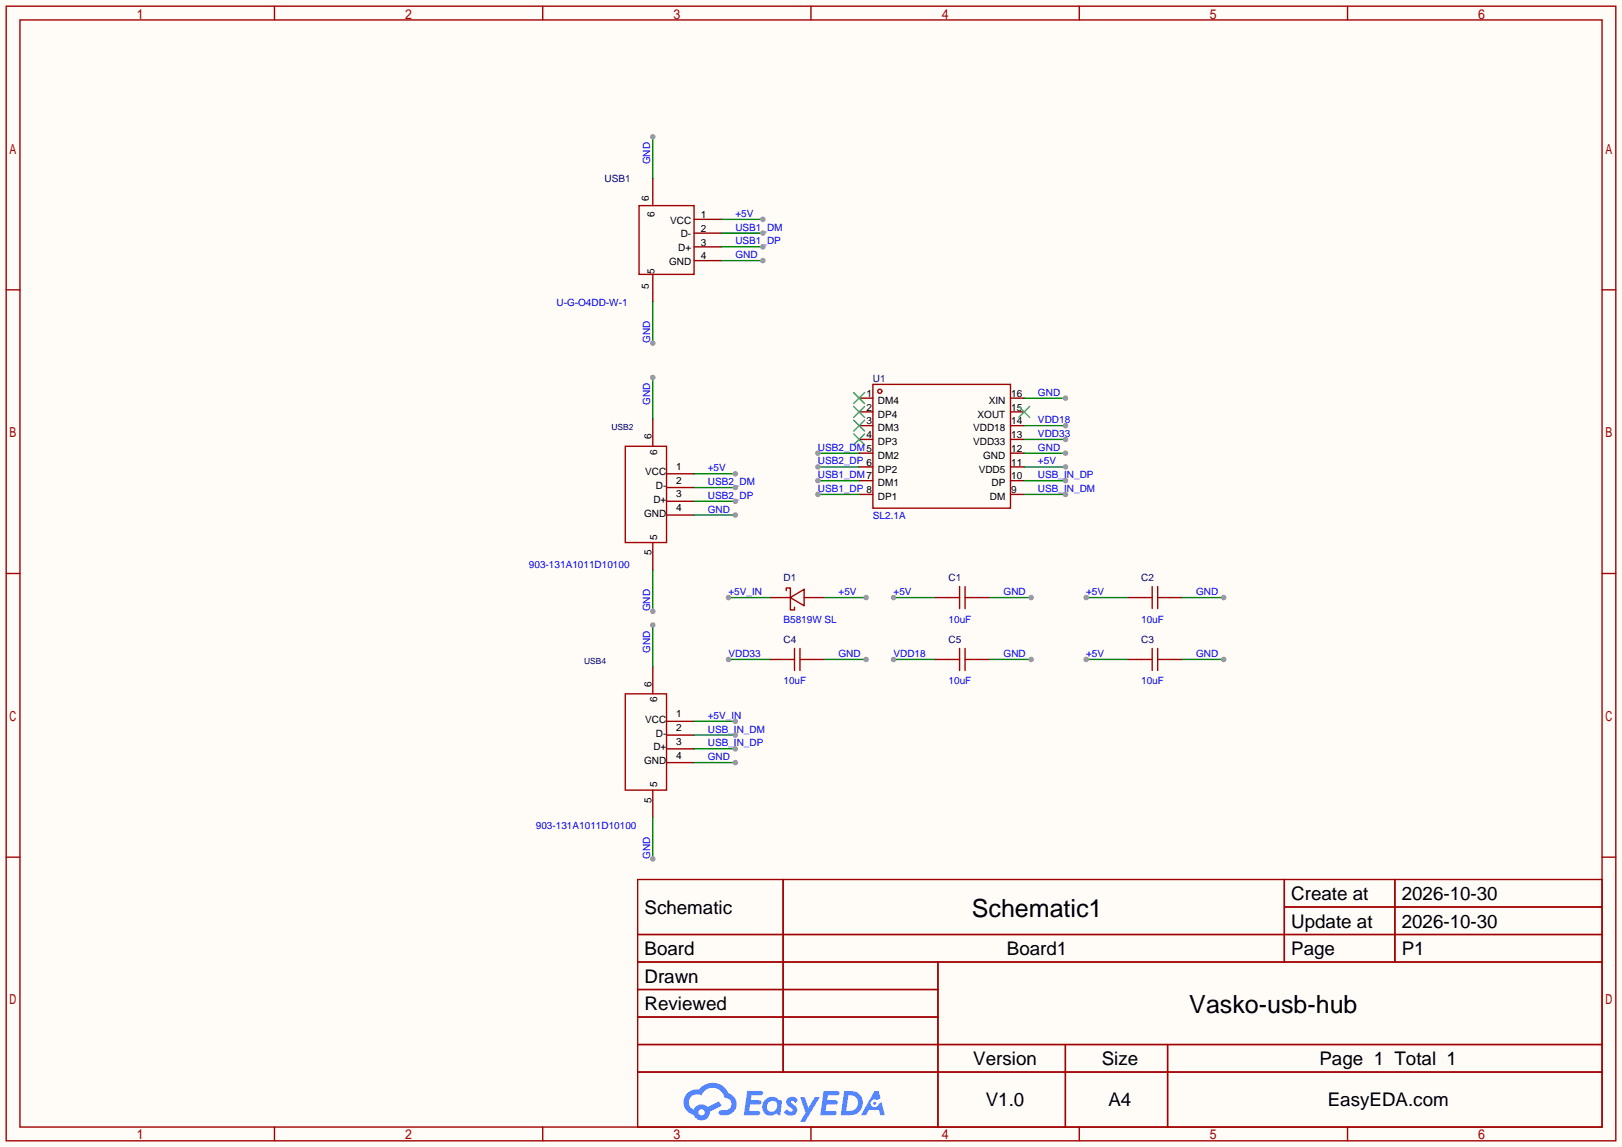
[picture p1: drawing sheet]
<svg xmlns="http://www.w3.org/2000/svg" width="299mm" height="212mm" viewBox="0 0 299 212" stroke-linecap="round" stroke-linejoin="round" font-family="sans-serif">
<path d="M0 0h299.5v211.8h-299.5z" fill="#fffcf7"/>
<g fill="none" stroke="#a10000" stroke-width=".25">
<path d="M1.1 1.1h297.2v209.6h-297.2zM3.7 3.7h292.1v204.5h-292.1zM50.7 1.1v2.6M100.2 1.1v2.6M149.7 1.1v2.6M199.3 1.1v2.6M248.8 1.1v2.6M1.1 53.5h2.6M295.8 53.5h2.5M1.1 105.9h2.6M295.8 105.9h2.5M1.1 158.3h2.6"/>
<path d="M295.8 158.3h2.5M117.7 162.4h178.1v45.8h-178.1zM117.7 172.6h178.1M117.7 177.7h178.1M144.6 162.4v35.6M173.2 177.7v30.5M237.1 162.4v15.3M237.1 167.5h58.7M257.5 162.4v15.3M117.7 182.8h55.5M117.7 192.9h178.1M117.7 187.8h55.5"/>
<path d="M117.7 198h178.1M196.7 192.9v15.3M215.6 192.9v15.3M50.7 208.2v2.5M100.2 208.2v2.5M149.7 208.2v2.5M199.3 208.2v2.5M248.8 208.2v2.5"/>
</g>
<g fill="#5487ff">
<path d="M145.5 202.8a1.3 1.3 0 0 1 1.8 .3l-.4 .6a.54 .54 0 0 0-.9-.2l.1 .2a1.58 1.58 0 0 1 1.1 1.6 1.43 1.43 0 0 1-2.5 .1l.5-.6a.64 .64 0 0 0 .5 .5 .64 .64 0 0 0 .7-.3l-.2-.2a1.6 1.6 0 0 1-1-1.6z"/>
<path d="M147.7 202.7h.9l.7 1.9 1.1-1.9h.9l-2.7 4.5h-.9l1-1.7z"/>
<path d="M138 201.5h1.6a1.31 1.31 0 0 1 1.2 .2 .4 .4 0 0 1-.3 .6h-1.8l-.1 .9h1.6a.4 .4 0 0 1 .4 .4 .4 .4 0 0 1-.4 .4h-1.7l-.2 1.2h.8a1.23 1.23 0 0 1 1.2 .2 .39 .39 0 0 1-.3 .6h-2.7z"/>
<path d="M152.1 201.5h1.6a1.32 1.32 0 0 1 1.3 .2 .39 .39 0 0 1-.4 .6h-1.7l-.2 .9h1.7a.4 .4 0 0 1 .3 .4 .4 .4 0 0 1-.4 .4h-1.7l-.2 1.2h.8a1.23 1.23 0 0 1 1.2 .2 .39 .39 0 0 1-.3 .6h-2.7z"/>
<path d="M161.5 201.5h.7l.4 1.3-.7 .4a.75 .75 0 0 0-1.1 .3 .75 .75 0 0 0 .5 1 .75 .75 0 0 0 .9-.6l.6-.3 .6 2.4h-.9l-.2-1h-1.9l-.5 1h-.9z"/>
<path d="M155.9 201.5l-.7 4.5h1.5a2.27 2.27 0 0 0 2.6-2.3 2.27 2.27 0 0 0-2.7-2.2zM156.6 202.3a1.5 1.5 0 0 1 1.8 1.5 1.5 1.5 0 0 1-1.9 1.4h-.3z"/>
<path d="M141.3 203.1a1.62 1.62 0 0 0-.4 2.1 1.62 1.62 0 0 0 2 .7l.4-.3 .3 .3 .5 .1 .3-2.5-.2-.3h-.4a1.58 1.58 0 0 0-2.5-.1zM141.9 203.6a.99 .99 0 0 1 1.6 .3 .99 .99 0 0 1-.9 1.4 .94 .94 0 0 1-1-.5 .94 .94 0 0 1 .3-1.2z"/>
<path d="M126.9 201.9a2.37 2.37 0 0 0 1.2 4 1.54 1.54 0 0 0 1.7 1 1.54 1.54 0 0 0 1.3-1.6l2.1-1.1-.5-.8-2 1.1a1.57 1.57 0 0 0-2.6 .4 1.5 1.5 0 0 1-.8-2.1 1.5 1.5 0 0 1 2.2-.5 2.23 2.23 0 0 1 2.3-1.4 2.23 2.23 0 0 1 2 1.8 1.16 1.16 0 0 1 1.2 1.1 1.16 1.16 0 0 1-1 1.3h-.7a.47 .47 0 0 0-.6 .3 .47 .47 0 0 0 .4 .6 2.23 2.23 0 0 0 2.3-.7 2.23 2.23 0 0 0 .4-2.3 2.16 2.16 0 0 0-1.3-1.1 3.2 3.2 0 0 0-5.4-.7l-1.2 .1zM129 205.4a.58 .58 0 0 1 1.1 0 .58 .58 0 0 1-1.1 0z"/>
<circle cx="161.5" cy="203.8" r=".28"/>
</g>
<g fill="none" stroke="#870000" stroke-width=".25">
<path d="M120.5 32.9v5.1M120.5 50.7v5.1M128.1 48.1h5.1M128.1 45.6h5.1M128.1 43.1h5.1M128.1 40.5h5.1M120.5 77.3v5.1M158.6 73.5h2.6M158.6 76.1h2.6M158.6 78.6h2.6M186.6 73.5h2.5M186.6 76.1h2.5"/>
<path d="M186.6 78.6h2.5M123.1 87.5h5M123.1 90h5M123.1 92.6h5M123.1 95.1h5M158.6 81.2h2.6M158.6 83.7h2.6M158.6 86.2h2.6M158.6 88.8h2.6M158.6 91.3h2.6M186.6 81.2h2.5M186.6 83.7h2.5"/>
<path d="M186.6 86.2h2.5M186.6 88.8h2.5M186.6 91.3h2.5M120.5 100.2v5.1M120.5 123.1v5M123.1 133.2h5M123.1 135.8h5M123.1 138.3h5M120.5 145.9v5.1M123.1 140.8h5"/>
</g>
<g fill="none" stroke="#a10000" stroke-width=".25">
<path d="M118 38h10.1v12.7h-10.1zM161.2 71h25.4v22.9h-25.4zM115.4 82.4h7.7v17.8h-7.7zM115.4 128.1h7.7v17.8h-7.7z"/>
<circle cx="162.4" cy="72.3" r=".38"/>
</g>
<path d="M157.6 72.5l2 2M157.6 75.1l2 2M157.6 77.6l2 2M159.6 72.5l-2 2M159.6 75.1l-2 2M159.6 77.6l-2 2M188.1 75.1l2 2M190.1 75.1l-2 2M157.6 80.1l2 2.1M159.6 80.1l-2 2.1" fill="none" stroke="#3c3" stroke-width=".25"/>
<path d="M151 83.7h7.6" fill="none" stroke="#008700" stroke-width=".25"/>
<circle cx="151" cy="83.7" r=".51" fill="#999"/>
<path d="M151 86.2h7.6" fill="none" stroke="#008700" stroke-width=".25"/>
<circle cx="151" cy="86.2" r=".51" fill="#999"/>
<path d="M151 88.8h7.6" fill="none" stroke="#008700" stroke-width=".25"/>
<circle cx="151" cy="88.8" r=".51" fill="#999"/>
<path d="M151 91.3h7.6" fill="none" stroke="#008700" stroke-width=".25"/>
<circle cx="151" cy="91.3" r=".51" fill="#999"/>
<path d="M189.1 73.5h7.6" fill="none" stroke="#008700" stroke-width=".25"/>
<circle cx="196.7" cy="73.5" r=".51" fill="#999"/>
<path d="M189.1 78.6h7.6" fill="none" stroke="#008700" stroke-width=".25"/>
<circle cx="196.7" cy="78.6" r=".51" fill="#999"/>
<path d="M189.1 81.2h7.6" fill="none" stroke="#008700" stroke-width=".25"/>
<circle cx="196.7" cy="81.2" r=".51" fill="#999"/>
<path d="M189.1 83.7h7.6" fill="none" stroke="#008700" stroke-width=".25"/>
<circle cx="196.7" cy="83.7" r=".51" fill="#999"/>
<path d="M189.1 86.2h7.6" fill="none" stroke="#008700" stroke-width=".25"/>
<circle cx="196.7" cy="86.2" r=".51" fill="#999"/>
<path d="M189.1 88.8h7.6" fill="none" stroke="#008700" stroke-width=".25"/>
<circle cx="196.7" cy="88.8" r=".51" fill="#999"/>
<path d="M189.1 91.3h7.6" fill="none" stroke="#008700" stroke-width=".25"/>
<circle cx="196.7" cy="91.3" r=".51" fill="#999"/>
<path d="M133.2 40.5h7.6" fill="none" stroke="#008700" stroke-width=".25"/>
<circle cx="140.8" cy="40.5" r=".51" fill="#999"/>
<path d="M133.2 43.1h7.6" fill="none" stroke="#008700" stroke-width=".25"/>
<circle cx="140.8" cy="43.1" r=".51" fill="#999"/>
<path d="M133.2 45.6h7.6" fill="none" stroke="#008700" stroke-width=".25"/>
<circle cx="140.8" cy="45.6" r=".51" fill="#999"/>
<path d="M133.2 48.1h7.6" fill="none" stroke="#008700" stroke-width=".25"/>
<circle cx="140.8" cy="48.1" r=".51" fill="#999"/>
<path d="M120.5 25.3v7.6" fill="none" stroke="#008700" stroke-width=".25"/>
<circle cx="120.5" cy="25.3" r=".51" fill="#999"/>
<path d="M120.5 55.8v7.6" fill="none" stroke="#008700" stroke-width=".25"/>
<circle cx="120.5" cy="63.4" r=".51" fill="#999"/>
<path d="M120.5 69.7v7.6" fill="none" stroke="#008700" stroke-width=".25"/>
<circle cx="120.5" cy="69.7" r=".51" fill="#999"/>
<path d="M128.1 87.5h7.7" fill="none" stroke="#008700" stroke-width=".25"/>
<circle cx="135.8" cy="87.5" r=".51" fill="#999"/>
<path d="M128.1 90h7.7" fill="none" stroke="#008700" stroke-width=".25"/>
<circle cx="135.8" cy="90" r=".51" fill="#999"/>
<path d="M128.1 92.6h7.7" fill="none" stroke="#008700" stroke-width=".25"/>
<circle cx="135.8" cy="92.6" r=".51" fill="#999"/>
<path d="M128.1 95.1h7.7" fill="none" stroke="#008700" stroke-width=".25"/>
<circle cx="135.8" cy="95.1" r=".51" fill="#999"/>
<path d="M120.5 105.3v7.6" fill="none" stroke="#008700" stroke-width=".25"/>
<circle cx="120.5" cy="112.9" r=".51" fill="#999"/>
<path d="M120.5 115.4v7.7" fill="none" stroke="#008700" stroke-width=".25"/>
<circle cx="120.5" cy="115.4" r=".51" fill="#999"/>
<path d="M120.5 151v7.6" fill="none" stroke="#008700" stroke-width=".25"/>
<circle cx="120.5" cy="158.6" r=".51" fill="#999"/>
<path d="M128.1 140.8h7.7" fill="none" stroke="#008700" stroke-width=".25"/>
<circle cx="135.8" cy="140.8" r=".51" fill="#999"/>
<path d="M128.1 138.3h7.7" fill="none" stroke="#008700" stroke-width=".25"/>
<circle cx="135.8" cy="138.3" r=".51" fill="#999"/>
<path d="M128.1 135.8h7.7" fill="none" stroke="#008700" stroke-width=".25"/>
<circle cx="135.8" cy="135.8" r=".51" fill="#999"/>
<path d="M128.1 133.2h7.7" fill="none" stroke="#008700" stroke-width=".25"/>
<circle cx="135.8" cy="133.2" r=".51" fill="#999"/>
<g fill="none" stroke="#a10000" stroke-width=".25">
<path d="M145.2 109.1v-.5h.7v4h.8v-.5M145.9 110.4l2.6-1.6v3.1zM146.7 119.8v4M147.7 119.8v4M175.1 110.4h2.1M177.2 108.3v4.1M177.2 119.8v4M178.2 110.4h2M178.2 108.3v4.1M178.2 119.8v4M210.7 110.4h2M212.7 108.3v4.1"/>
<path d="M212.7 119.8v4M213.7 110.4h2.1M213.7 108.3v4.1M213.7 119.8v4M144.7 121.8h2M147.7 121.8h2M175.1 121.8h2.1M178.2 121.8h2M210.7 121.8h2M213.7 121.8h2.1"/>
</g>
<path d="M142.1 110.4h3.8M148.5 110.4h3.8M172.6 110.4h2.5M180.2 110.4h2.6M208.2 110.4h2.5M215.8 110.4h2.5M142.1 121.8h2.6M149.7 121.8h2.6M172.6 121.8h2.5M180.2 121.8h2.6M208.2 121.8h2.5M215.8 121.8h2.5" fill="none" stroke="#870000" stroke-width=".25"/>
<path d="M134.5 110.4h7.6" fill="none" stroke="#008700" stroke-width=".25"/>
<circle cx="134.5" cy="110.4" r=".51" fill="#999"/>
<path d="M152.3 110.4h7.6" fill="none" stroke="#008700" stroke-width=".25"/>
<circle cx="159.9" cy="110.4" r=".51" fill="#999"/>
<path d="M165 110.4h7.6" fill="none" stroke="#008700" stroke-width=".25"/>
<circle cx="165" cy="110.4" r=".51" fill="#999"/>
<path d="M182.8 110.4h7.6" fill="none" stroke="#008700" stroke-width=".25"/>
<circle cx="190.4" cy="110.4" r=".51" fill="#999"/>
<path d="M134.5 121.8h7.6" fill="none" stroke="#008700" stroke-width=".25"/>
<circle cx="134.5" cy="121.8" r=".51" fill="#999"/>
<path d="M152.3 121.8h7.6" fill="none" stroke="#008700" stroke-width=".25"/>
<circle cx="159.9" cy="121.8" r=".51" fill="#999"/>
<path d="M200.5 110.4h7.7" fill="none" stroke="#008700" stroke-width=".25"/>
<circle cx="200.5" cy="110.4" r=".51" fill="#999"/>
<path d="M218.3 110.4h7.6" fill="none" stroke="#008700" stroke-width=".25"/>
<circle cx="225.9" cy="110.4" r=".51" fill="#999"/>
<path d="M182.8 121.8h7.6" fill="none" stroke="#008700" stroke-width=".25"/>
<circle cx="190.4" cy="121.8" r=".51" fill="#999"/>
<path d="M165 121.8h7.6" fill="none" stroke="#008700" stroke-width=".25"/>
<circle cx="165" cy="121.8" r=".51" fill="#999"/>
<path d="M218.3 121.8h7.6" fill="none" stroke="#008700" stroke-width=".25"/>
<circle cx="225.9" cy="121.8" r=".51" fill="#999"/>
<path d="M200.5 121.8h7.7" fill="none" stroke="#008700" stroke-width=".25"/>
<circle cx="200.5" cy="121.8" r=".51" fill="#999"/>
<g font-size="4.6">
<text x="179.4" y="169.4">Schematic1</text>
<text x="219.6" y="187.1">Vasko-usb-hub</text>
</g>
<g font-size="3.5">
<text x="238.4" y="166.2">Create at</text>
<text x="258.8" y="166.2">2026-10-30</text>
<text x="119" y="168.8">Schematic</text>
<text x="238.4" y="171.3">Update at</text>
<text x="258.8" y="171.3">2026-10-30</text>
<text x="119" y="176.4">Board</text>
<text x="185.9" y="176.4">Board1</text>
<text x="238.4" y="176.4">Page</text>
<text x="258.8" y="176.4">P1</text>
<text x="119" y="181.5">Drawn</text>
<text x="119" y="186.6">Reviewed</text>
<text x="179.7" y="196.7">Version</text>
<text x="203.4" y="196.7">Size</text>
<text x="243.6" y="196.7">Page 1 Total 1</text>
<text x="182" y="204.3">V1.0</text>
<text x="204.7" y="204.3">A4</text>
<text x="245.1" y="204.3">EasyEDA.com</text>
</g>
<g font-size="1.8" fill="#000080">
<text x="111.6" y="33.7">USB1</text>
<text x="161.2" y="70.5">U1</text>
<text x="144.7" y="107.4">D1</text>
<text x="175.1" y="107.4">C1</text>
<text x="210.7" y="107.4">C2</text>
<text x="144.7" y="118.8">C4</text>
<text x="175.1" y="118.8">C5</text>
<text x="210.7" y="118.8">C3</text>
</g>
<g font-size="1.8" fill="#00f">
<text x="120.1" y="30.4" transform="rotate(-90 120.1 30.4)">GND</text>
<text x="135.8" y="40.1">+5V</text>
<text x="135.8" y="42.6">USB1_DM</text>
<text x="135.8" y="45.1">USB1_DP</text>
<text x="135.8" y="47.7">GND</text>
<text x="102.7" y="56.6">U-G-O4DD-W-1</text>
<text x="120.1" y="63.4" transform="rotate(-90 120.1 63.4)">GND</text>
<text x="120.1" y="74.8" transform="rotate(-90 120.1 74.8)">GND</text>
<text x="191.6" y="73.1">GND</text>
<text x="151" y="83.2">USB2_DM5</text>
<text x="191.6" y="78.2">VDD18</text>
<text x="191.6" y="80.7">VDD33</text>
<text x="191.6" y="83.2">GND</text>
<text x="130.7" y="87">+5V</text>
<text x="130.7" y="89.6">USB2_DM</text>
<text x="151" y="85.8">USB2_DP 6</text>
<text x="151" y="88.3">USB1_DM7</text>
<text x="191.6" y="85.8">+5V</text>
<text x="191.6" y="88.3">USB_IN_DP</text>
<text x="130.7" y="92.1">USB2_DP</text>
<text x="130.7" y="94.7">GND</text>
<text x="151" y="90.9">USB1_DP 8</text>
<text x="161.2" y="95.9">SL2.1A</text>
<text x="191.6" y="90.9">USB_IN_DM</text>
<text x="97.7" y="104.8">903-131A1011D10100</text>
<text x="120.1" y="112.9" transform="rotate(-90 120.1 112.9)">GND</text>
<text x="134.5" y="109.9">+5V_IN</text>
<text x="154.8" y="109.9">+5V</text>
<text x="165" y="109.9">+5V</text>
<text x="185.3" y="109.9">GND</text>
<text x="200.5" y="109.9">+5V</text>
<text x="220.9" y="109.9">GND</text>
<text x="144.7" y="115">B5819W SL</text>
<text x="175.1" y="115">10uF</text>
<text x="210.7" y="115">10uF</text>
<text x="120.1" y="120.5" transform="rotate(-90 120.1 120.5)">GND</text>
<text x="134.5" y="121.3">VDD33</text>
<text x="154.8" y="121.3">GND</text>
<text x="165" y="121.3">VDD18</text>
<text x="185.3" y="121.3">GND</text>
<text x="200.5" y="121.3">+5V</text>
<text x="220.9" y="121.3">GND</text>
<text x="144.7" y="126.4">10uF</text>
<text x="175.1" y="126.4">10uF</text>
<text x="210.7" y="126.4">10uF</text>
<text x="130.7" y="137.8">USB_IN_DP</text>
<text x="130.7" y="135.3">USB_IN_DM</text>
<text x="130.7" y="132.8">+5V_IN</text>
<text x="130.7" y="140.4">GND</text>
<text x="98.9" y="153.1">903-131A1011D10100</text>
<text x="120.1" y="158.6" transform="rotate(-90 120.1 158.6)">GND</text>
</g>
<g font-size="1.8">
<text x="119.8" y="37.2" transform="rotate(-90 119.8 37.2)">6</text>
<text x="120.8" y="40" transform="rotate(-90 120.8 40)">6</text>
<text x="123.7" y="41.3">VCC</text>
<text x="129.4" y="40.3">1</text>
<text x="125.2" y="46.4">D+</text>
<text x="125.7" y="43.8">D-</text>
<text x="129.4" y="47.9">4</text>
<text x="129.4" y="45.4">3</text>
<text x="129.4" y="42.8">2</text>
<text x="119.8" y="53.5" transform="rotate(-90 119.8 53.5)">5</text>
<text x="120.8" y="50.7" transform="rotate(-90 120.8 50.7)">5</text>
<text x="123.5" y="48.9">GND</text>
<text x="160" y="73.3">1</text>
<text x="160" y="75.8">2</text>
<text x="162.1" y="74.6">DM4</text>
<text x="162.1" y="77.1">DP4</text>
<text x="180.5" y="77.1">XOUT</text>
<text x="182.5" y="74.6">XIN</text>
<text x="186.7" y="75.8">15</text>
<text x="186.7" y="73.3">16</text>
<text x="120.3" y="81.2" transform="rotate(-90 120.3 81.2)">6</text>
<text x="121.3" y="84" transform="rotate(-90 121.3 84)">6</text>
<text x="160" y="78.4">3</text>
<text x="160" y="80.9">4</text>
<text x="162.1" y="79.7">DM3</text>
<text x="162.1" y="82.2">DP3</text>
<text x="179.7" y="82.2">VDD33</text>
<text x="179.7" y="79.7">VDD18</text>
<text x="186.7" y="83.5">12</text>
<text x="186.7" y="80.9">13</text>
<text x="186.7" y="78.4">14</text>
<text x="119.1" y="87.8">VCC</text>
<text x="124.8" y="86.8">1</text>
<text x="124.8" y="89.3">2</text>
<text x="162.1" y="84.7">DM2</text>
<text x="162.1" y="87.3">DP2</text>
<text x="162.1" y="89.8">DM1</text>
<text x="180.7" y="87.3">VDD5</text>
<text x="181.5" y="84.7">GND</text>
<text x="183.1" y="89.8">DP</text>
<text x="186.7" y="88.5">10</text>
<text x="186.7" y="86">11</text>
<text x="118.9" y="95.4">GND</text>
<text x="120.6" y="92.9">D+</text>
<text x="121.1" y="90.3">D-</text>
<text x="124.8" y="91.9">3</text>
<text x="124.8" y="94.4">4</text>
<text x="162.1" y="92.4">DP1</text>
<text x="182.7" y="92.4">DM</text>
<text x="186.7" y="91.1">9</text>
<text x="121.3" y="99.7" transform="rotate(-90 121.3 99.7)">5</text>
<text x="120.3" y="102.5" transform="rotate(-90 120.3 102.5)">5</text>
<text x="120.3" y="126.9" transform="rotate(-90 120.3 126.9)">6</text>
<text x="121.3" y="129.7" transform="rotate(-90 121.3 129.7)">6</text>
<text x="119.1" y="133.5">VCC</text>
<text x="121.1" y="136.1">D-</text>
<text x="124.8" y="132.5">1</text>
<text x="124.8" y="135">2</text>
<text x="124.8" y="137.6">3</text>
<text x="118.9" y="141.1">GND</text>
<text x="120.6" y="138.6">D+</text>
<text x="124.8" y="140.1">4</text>
<text x="120.3" y="148.2" transform="rotate(-90 120.3 148.2)">5</text>
<text x="121.3" y="145.4" transform="rotate(-90 121.3 145.4)">5</text>
</g>
<g font-size="1.6" fill="#000080">
<text x="112.9" y="79.4">USB2</text>
<text x="107.8" y="122.6">USB4</text>
</g>
</svg>
